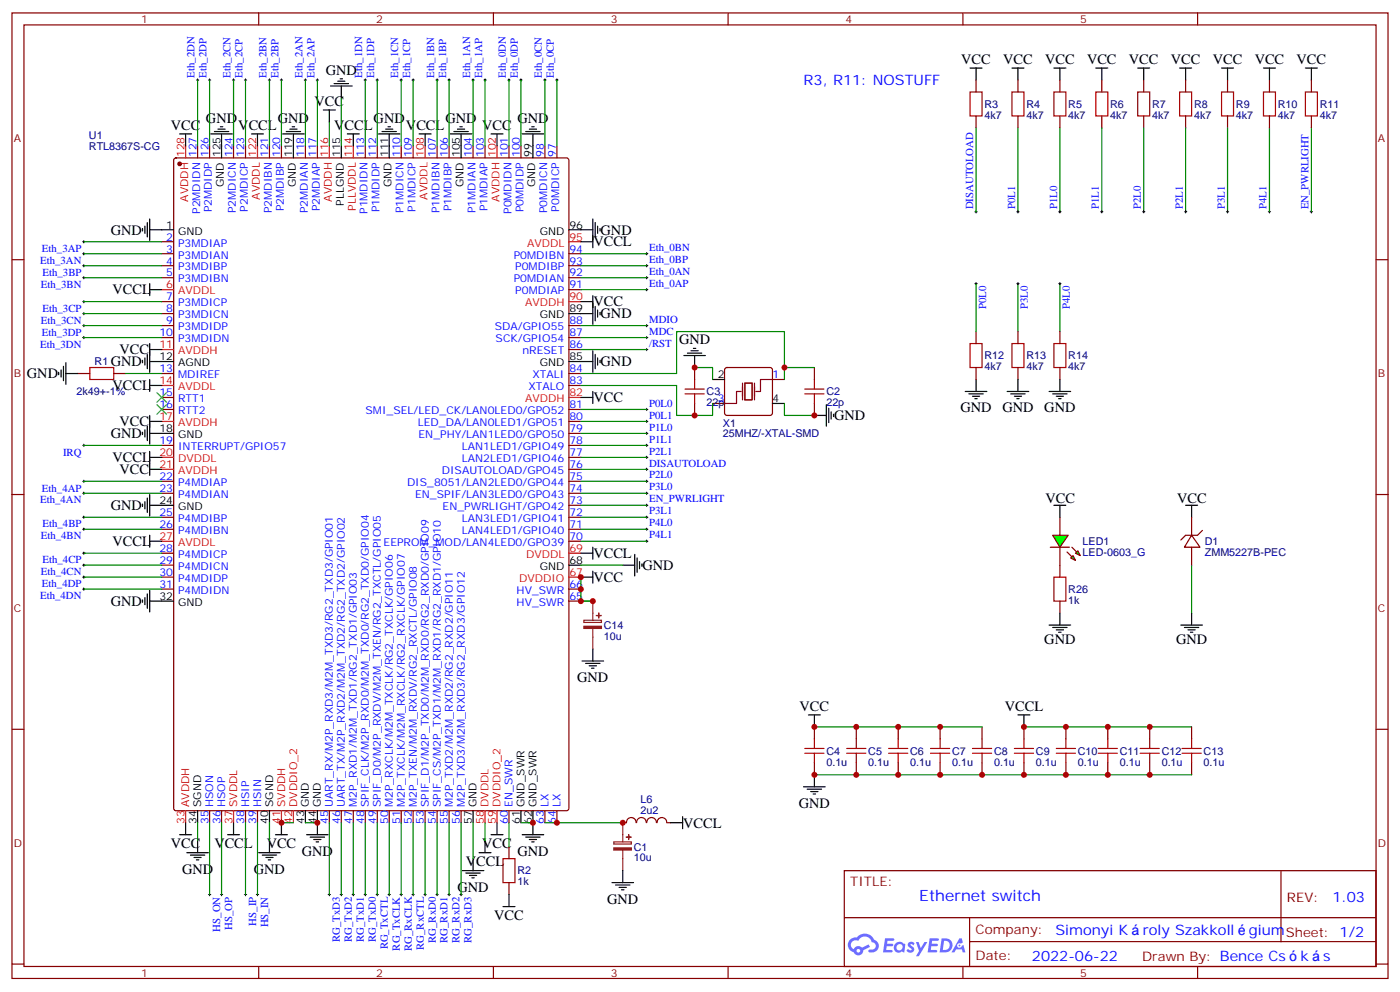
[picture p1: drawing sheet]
<svg xmlns="http://www.w3.org/2000/svg" width="412mm" height="292mm" viewBox="0 0 412 292" stroke-linecap="round" stroke-linejoin="round" font-family="sans-serif">
<g fill="none" stroke="#870000" stroke-width=".35">
<path d="M3.5 3.8h405.4v284.3h-405.4zM7.1 7.3h398.2v277.3h-398.2zM76.2 3.8v3.5M145.3 3.8v3.5M214.5 3.8v3.5M283.6 3.8v3.5M352.8 3.8v3.5M3.5 76.5h3.6M405.3 76.5h3.6M3.5 145.6h3.6M405.3 145.6h3.6M3.5 214.8h3.6"/>
<path d="M405.3 214.8h3.6M248.7 256.4h156.6v28.2h-156.6zM377.3 256.4v20.9M248.7 270.2h156.5M285.6 277.3h119.6M285.6 270.2v14.2M3.5 283.9h3.6M76.2 284.6v3.5M145.3 284.6v3.5M214.5 284.6v3.5M283.6 284.6v3.5M352.8 284.6v3.5"/>
<path d="M405.3 283.9h3.6"/>
</g>
<g fill="#5487ff">
<path d="M267.7 277.6a1.22 1.22 0 0 1 1.7 .2l-.4 .6a.47 .47 0 0 0-.3-.4 .47 .47 0 0 0-.5 .2l.1 .2a1.14 1.14 0 0 1 .8 1.8 1.14 1.14 0 0 1-1.9 0l-.2-.2 .5-.6 .7 .5a.29 .29 0 0 0 .3-.3 .29 .29 0 0 0-.2-.3 1.04 1.04 0 0 1-.6-1.7z"/>
<path d="M260.7 276.3h2.4l.3 .2-.2 .5-1.8 .1-.1 .8h1.5l.3 .4-.3 .4h-1.6l-.2 1.1h1.7l.2 .3-.2 .3-2.6 .1z"/>
<path d="M273.8 276.3h2.4l.3 .2-.1 .5-1.8 .1-.2 .8h1.6l.3 .4-.4 .4h-1.6l-.1 1.1h1.7l.2 .3-.2 .3-2.6 .1z"/>
<path d="M282.6 276.3h.7l.3 1.3-.6 .3a.69 .69 0 0 0-1 .3 .69 .69 0 0 0 .4 .9 .69 .69 0 0 0 .9-.6l.5-.2 .6 2.2h-.8l-.2-.9h-1.8l-.5 .9h-.8z"/>
<path d="M269.8 277.4h.8l.6 1.8 1.1-1.8h.9l-2.6 4.2h-.8l.9-1.5z"/>
<path d="M277.4 276.3l-.6 4.2h1.3a2.11 2.11 0 0 0 2.5-2.1 2.11 2.11 0 0 0-2.5-2.1zM278.1 277.1a1.39 1.39 0 0 1 1.7 1.4 1.39 1.39 0 0 1-1.8 1.3h-.3z"/>
<path d="M263.7 277.9a1.54 1.54 0 0 0-.1 2.2 1.54 1.54 0 0 0 2.2 .1l.6 .3 .3-2.3-.2-.3h-.4a1.49 1.49 0 0 0-2.4 0zM264 278.9a.94 .94 0 0 1 1.8 0 .94 .94 0 0 1-1.8 0z"/>
<path d="M250.4 276.7a2.18 2.18 0 0 0 1.1 3.7 1.44 1.44 0 0 0 1.6 .9 1.44 1.44 0 0 0 1.2-1.4l2-1.1-.5-.7-1.9 1a1.47 1.47 0 0 0-2.4 .4 1.39 1.39 0 0 1-.7-1.9 1.39 1.39 0 0 1 2-.5 2.12 2.12 0 0 1 2.2-1.3 2.12 2.12 0 0 1 1.9 1.7 1.14 1.14 0 0 1 1.1 1.4 1.14 1.14 0 0 1-1.7 .7 .43 .43 0 0 0-.5 .4 .43 .43 0 0 0 .4 .5 1.98 1.98 0 0 0 2.5-1.2 1.98 1.98 0 0 0-1.2-2.6 3.1 3.1 0 0 0-5.3-.6l-.9 .1zM252.3 280a.55 .55 0 0 1 1.1 0 .55 .55 0 0 1-1.1 0z"/>
<circle cx="282.6" cy="278.4" r=".26"/>
</g>
<g fill="none" stroke="#870000" stroke-width=".35">
<path d="M287.5 23.6v3.5M287.5 34.1v3.6M299.9 23.6v3.5M299.9 34.1v3.6M312.2 23.6v3.5M312.2 34.1v3.6M324.6 23.6v3.5M324.6 34.1v3.6M336.9 23.6v3.5M336.9 34.1v3.6M349.2 23.6v3.5M349.2 34.1v3.6"/>
<path d="M361.6 23.6v3.5M361.6 34.1v3.6M373.9 23.6v3.5M373.9 34.1v3.6M386.3 23.6v3.5M386.3 34.1v3.6M51.4 46.7l.5-.2h115l.6 .4 .1 191.2-.5 .6-115.2 .1-.7-.5v-191.1zM58.2 43v3.5M61.7 43v3.5M68.8 43v3.5M72.3 43v3.5M79.4 43v3.5"/>
<path d="M82.9 43v3.5M90 43v3.5M93.5 43v3.5M107.6 43v3.5M111.1 43v3.5M118.2 43v3.5M121.7 43v3.5M128.8 43v3.5M132.3 43v3.5M139.3 43v3.5M142.9 43v3.5M149.9 43v3.5"/>
<path d="M153.5 43v3.5M160.5 43v3.5M164 43v3.5M47.6 71.2h3.6M47.6 74.7h3.6M47.6 78.2h3.6M167.6 74.7h3.5M167.6 78.2h3.5M47.6 81.8h3.6M47.6 88.8h3.6M47.6 92.4h3.6M47.6 95.9h3.6"/>
<path d="M47.6 99.4h3.6M167.6 81.8h3.5M167.6 95.9h3.5M167.6 99.4h3.5M167.6 85.3h3.5M287.5 97.6v3.6M299.9 97.6v3.6M312.2 97.6v3.6M22.9 110h3.6M33.5 110h3.5M47.6 110h3.6M47.6 117.1h3.6"/>
<path d="M167.6 110h3.5M167.6 113.5h3.5M167.6 102.9h3.5M204.6 108.2v3.6M204.6 118.8v3.5M209.9 118.8h3.5M213.7 108.4l.4-.2h12.7l.5 .2 .2 .5v12.7l-.2 .5-.5 .2h-12.7l-.5-.2-.2-.5v-12.7zM227.5 111.8h3.6M239.9 108.2v3.6M239.9 118.8v3.5M287.5 108.2v3.6M299.9 108.2v3.6"/>
<path d="M312.2 108.2v3.6M47.6 120.6h3.6M47.6 131.2h3.6M167.6 120.6h3.5M167.6 131.2h3.5M167.6 138.2h3.5M167.6 134.7h3.5M167.6 127.6h3.5M167.6 124.1h3.5M47.6 141.7h3.6M47.6 145.3h3.6M47.6 152.3h3.6"/>
<path d="M47.6 155.9h3.6M167.6 141.7h3.5M167.6 145.3h3.5M167.6 152.3h3.5M167.6 155.9h3.5M167.6 159.4h3.5M167.6 148.8h3.5M312.2 152.3v5.3M47.6 162.9h3.6M47.6 166.4h3.6M47.6 170h3.6M47.6 173.5h3.6"/>
<path d="M167.6 173.5h3.5M167.6 177h3.5M312.2 161.1v5.3M239.9 214.1v3.5M252.2 214.1v3.5M264.6 214.1v3.5M276.9 214.1v3.5M289.3 214.1v3.5M301.6 214.1v3.5M314 214.1v3.5M326.3 214.1v3.5M338.7 214.1v3.5"/>
<path d="M351 214.1v3.5M61.7 238.8v3.5M65.3 238.8v3.5M72.3 238.8v3.5M75.8 238.8v3.5M97 238.8v3.5M100.5 238.8v3.5M104.1 238.8v3.5M107.6 238.8v3.5M111.1 238.8v3.5M114.7 238.8v3.5M118.2 238.8v3.5"/>
<path d="M121.7 238.8v3.5M125.2 238.8v3.5M128.8 238.8v3.5M132.3 238.8v3.5M135.8 238.8v3.5M149.9 238.8v3.5M160.5 238.8v3.5M164 238.8v3.5M239.9 224.6v3.6M252.2 224.6v3.6M264.6 224.6v3.6M276.9 224.6v3.6"/>
<path d="M289.3 224.6v3.6M301.6 224.6v3.6M314 224.6v3.6M326.3 224.6v3.6M338.7 224.6v3.6M351 224.6v3.6M149.9 249.3v3.6M149.9 259.9v3.6M183.4 242.3h1.1M184.5 242.3a1.41 1.41 0 0 1 1.5-1.5 1.41 1.41 0 0 1 1.4 1.5M187.5 242.3a1.41 1.41 0 0 1 1.4-1.5 1.41 1.41 0 0 1 1.4 1.5M190.5 242.3a1.41 1.41 0 0 1 1.4-1.5 1.41 1.41 0 0 1 1.4 1.5"/>
<path d="M193.6 242.3a1.41 1.41 0 0 1 1.4-1.5 1.41 1.41 0 0 1 1.4 1.5M196.5 242.3h1.1"/>
</g>
<circle cx="52.9" cy="48.3" r=".53" fill="#870000" stroke="#870000" stroke-width=".35"/>
<g fill="none" stroke="#000" stroke-width=".35">
<path d="M52.9 39.4h3.5M54.7 39.4v3.6M62.1 39.4h6.3M63.1 38.7h4.3M64.2 38h2.1M64.9 37.3h.7M65.3 39.4v7.1M74.1 39.4h3.5M75.8 39.4v3.6M83.3 39.4h6.3M84.3 38.7h4.2M85.4 38h2.1"/>
<path d="M86.1 37.3h.7M86.4 39.4v7.1M95.2 32.4h3.6M97 32.4v3.5M97.4 25.3h6.3M98.4 24.6h4.3M99.5 23.9h2.1M100.2 23.2h.7M100.5 25.3v3.6M102.3 39.4h3.5M104.1 39.4v3.6M111.5 39.4h6.3"/>
<path d="M112.5 38.7h4.3M113.6 38h2.1M114.3 37.3h.7M114.7 39.4v7.1M123.5 39.4h3.5M125.2 39.4v3.6M132.6 39.4h6.4M133.7 38.7h4.2M134.8 38h2.1M135.5 37.3h.7M135.8 39.4v7.1M144.6 39.4h3.6"/>
<path d="M146.4 39.4v3.6M153.8 39.4h6.4M154.9 38.7h4.2M155.9 38h2.1M156.6 37.3h.7M157 39.4v7.1M285.8 20h3.5M287.5 20v3.6M298.1 20h3.5M299.9 20v3.6M310.4 20h3.6M312.2 20v3.6"/>
<path d="M322.8 20h3.5M324.6 20v3.6M335.1 20h3.6M336.9 20v3.6M347.5 20h3.5M349.2 20v3.6M359.8 20h3.6M361.6 20v3.6M372.2 20h3.5M373.9 20v3.6M384.5 20h3.6M386.3 20v3.6"/>
<path d="M100.5 43v3.5M42 67.3v.7M42.7 66.6v2.1M43.4 65.5v4.3M44.1 67.7h7.1M44.1 64.5v6.3M167.6 67.7h7M171.1 71.2h3.5M174.6 64.5v8.5M175.3 65.5v4.3M176 66.6v2.1M176.7 67.3v.7"/>
<path d="M44.1 85.3h3.5M44.1 83.5v3.6M167.6 92.4h7M171.1 88.8h3.5M174.6 87.1v8.4M175.3 90.2v4.3M176 91.3v2.1M176.7 92v.7M17.3 109.6v.7M18 108.9v2.2M18.7 107.9v4.2M19.4 110h3.5"/>
<path d="M19.4 106.8v6.4M42 106.1v.7M42.7 105.4v2.1M43.4 104.4v4.2M44.1 106.5h7.1M44.1 101.2v8.4M44.1 111.8v3.5M44.1 102.9h3.5M44.1 113.5h3.5M167.6 106.5h7M171.1 117.1h3.5M174.6 103.3v6.3"/>
<path d="M174.6 115.3v3.5M175.3 104.4v4.2M176 105.4v2.1M176.7 106.1v.7M201.4 104.7h6.4M202.5 104h4.2M203.6 103.3h2.1M204.3 102.6h.7M204.6 104.7v3.5M209.9 111.8h3.5M227.5 118.8h3.6M243.4 119.2v6.3"/>
<path d="M284.3 115.3h6.4M285.4 116h4.2M286.5 116.7h2.1M287.2 117.4h.7M287.5 111.8v3.5M296.7 115.3h6.3M297.7 116h4.3M298.8 116.7h2.1M299.5 117.4h.7M299.9 111.8v3.5M309 115.3h6.4M310.1 116h4.2"/>
<path d="M311.1 116.7h2.2M311.9 117.4h.7M312.2 111.8v3.5M42 127.3v.7M42.7 126.6v2.1M43.4 125.5v4.3M44.1 127.6h7.1M44.1 122.3v8.5M44.1 132.9v7.1M44.1 138.2h3.5M44.1 124.1h3.5M44.1 134.7h3.5"/>
<path d="M239.9 122.3h3.5M244.1 120.2v4.3M244.8 121.3v2.1M245.5 122v.7M42 148.4v.8M42.7 147.7v2.2M43.4 146.7v4.2M44.1 148.8h7.1M44.1 145.6v6.4M44.1 157.6v3.5M44.1 159.4h3.5M349.2 148.8h3.6"/>
<path d="M351 148.8v3.5M42 176.7v.7M42.7 176v2.1M43.4 174.9v4.2M44.1 177h7.1M44.1 173.8v6.4M167.6 166.4h3.5M171.1 170h3.5M171.1 162.9h3.5M174.6 161.1v3.6M174.6 168.2v3.5M183.4 166.4h3.6"/>
<path d="M187 163.3v6.3M187.7 164.3v4.3M188.4 165.4v2.1M189.1 166.1v.7M171.4 194.7h6.4M172.5 195.4h4.2M173.6 196.1h2.1M174.3 196.8h.7M174.6 191.1v3.6M347.8 184.1h6.4M348.9 184.8h4.2M350 185.5h2.1"/>
<path d="M350.7 186.2h.7M351 180.6v3.5M238.1 210.5h3.6M239.9 210.5v3.6M299.9 210.5h3.5M301.6 210.5v3.6M58.2 238.8v3.5M79.4 238.8v3.5M90 238.8v3.5M93.5 238.8v7M139.3 238.8v3.5M153.5 238.8v3.5"/>
<path d="M157 238.8v7M236.7 231.7h6.4M237.8 232.4h4.2M238.8 233.1h2.1M239.5 233.8h.7M239.9 228.2v3.5M52.9 245.8h3.5M54.7 242.3v3.5M55 251.1h6.4M56.1 251.8h4.2M57.1 252.5h2.2M57.9 253.2h.7"/>
<path d="M58.2 247.6v3.5M67 245.8h3.6M68.8 242.3v3.5M76.2 251.1h6.3M77.3 251.8h4.2M78.3 252.5h2.1M79 253.2h.7M79.4 247.6v3.5M81.1 245.8h3.6M82.9 242.3v3.5M90.3 245.8h6.4M91.4 246.5h4.2"/>
<path d="M92.4 247.2h2.1M93.1 247.9h.7M136.2 256.4h6.3M137.2 257.1h4.3M138.3 257.8h2.1M139 258.5h.7M139.3 252.9v3.5M141.1 251.1h3.5M142.9 247.6v3.5M144.6 245.8h3.6M146.4 242.3v3.5M153.8 245.8h6.4"/>
<path d="M154.9 246.5h4.2M155.9 247.2h2.1M156.6 247.9h.7M180.3 259.9h6.3M183.4 256.4v3.5M197.6 242.3h3.5M201.1 240.5v3.6M148.2 267h3.5M149.9 263.5v3.5M181.3 260.6h4.3M182.4 261.3h2.1M183.1 262h.7"/>
</g>
<g fill="none" stroke="#f00" stroke-width=".35">
<path d="M54.7 43v3.5M75.8 43v3.5M97 43v3.5M104.1 43v3.5M125.2 43v3.5M146.4 43v3.5M167.6 71.2h3.5M47.6 85.3h3.6M167.6 88.8h3.5M47.6 102.9h3.6M47.6 113.5h3.6M167.6 117.1h3.5"/>
<path d="M47.6 124.1h3.6M47.6 134.7h3.6M47.6 138.2h3.6M47.6 159.4h3.6M167.6 170h3.5M167.6 162.9h3.5M54.7 238.8v3.5M68.8 238.8v3.5M82.9 238.8v3.5M86.4 238.8v3.5M142.9 238.8v3.5M146.4 238.8v3.5"/>
</g>
<g fill="none" stroke="#008700" stroke-width=".35">
<path d="M58.2 23.6v19.4M61.7 23.6v19.4M68.8 23.6v19.4M72.3 23.6v19.4M79.4 23.6v19.4M82.9 23.6v19.4M90 23.6v19.4M93.5 23.6v19.4M97 35.9v7.1M100.5 28.9v14.1M107.6 23.6v19.4M111.1 23.6v19.4"/>
<path d="M118.2 23.6v19.4M121.7 23.6v19.4M128.8 23.6v19.4M132.3 23.6v19.4M139.3 23.6v19.4M142.9 23.6v19.4M149.9 23.6v19.4M153.5 23.6v19.4M160.5 23.6v19.4M164 23.6v19.4M287.5 37.7v24.7M299.9 37.7v24.7"/>
<path d="M312.2 37.7v24.7M324.6 37.7v24.7M336.9 37.7v24.7M349.2 37.7v24.7M361.6 37.7v24.7M373.9 37.7v24.7M386.3 37.7v24.7M24.7 74.7h22.9M24.7 78.2h22.9M24.7 71.2h22.9M171.1 74.7h19.4M171.1 78.2h19.4"/>
<path d="M24.7 81.8h22.9M24.7 88.8h22.9M24.7 92.4h22.9M24.7 95.9h22.9M24.7 99.4h22.9M171.1 81.8h19.4M171.1 85.3h19.4M171.1 95.9h19.4M171.1 99.4h19.4M287.5 83.5v14.1M299.9 83.5v14.1M312.2 83.5v14.1"/>
<path d="M37 110h10.6M171.1 113.5h28.2v8.8h10.6v-3.5M171.1 102.9h19.4M204.6 108.2h5.3v3.6M231.1 118.8v3.5h8.8M231.1 108.2v-10.6h-31.8v12.4h-28.2M239.9 108.2h-8.8v3.6M24.7 131.2h22.9M171.1 131.2h19.4M171.1 120.6h19.4M171.1 124.1h19.4M171.1 127.6h19.4"/>
<path d="M171.1 134.7h19.4M171.1 138.2h19.4M24.7 155.9h22.9M24.7 152.3h22.9M24.7 145.3h22.9M24.7 141.7h22.9M171.1 155.9h19.4M171.1 152.3h19.4M171.1 145.3h19.4M171.1 141.7h19.4M171.1 159.4h19.4M171.1 148.8h19.4"/>
<path d="M24.7 166.4h22.9M24.7 173.5h22.9M24.7 170h22.9M24.7 162.9h22.9M171.1 170v7h3.5h-3.5M171.1 166.4h12.3M239.9 214.1h49.4M301.6 214.1h49.4M239.9 228.2h111.1M58.2 242.3v5.3M61.7 242.3v21.2M65.3 242.3v21.2"/>
<path d="M72.3 242.3v21.2M75.8 242.3v21.2M79.4 242.3v5.3M82.9 242.3h3.5M90 242.3h3.5M97 242.3v21.2M100.5 242.3v21.2M104.1 242.3v21.2M107.6 242.3v21.2M111.1 242.3v21.2M114.7 242.3v21.2M118.2 242.3v21.2"/>
<path d="M121.7 242.3v21.2M125.2 242.3v21.2M128.8 242.3v21.2M132.3 242.3v21.2M135.8 242.3v21.2M139.3 242.3v10.6M142.9 242.3v5.3M149.9 242.3v7M153.5 242.3h3.5M160.5 242.3h22.9"/>
</g>
<g fill="none" stroke="#000" stroke-width=".29">
<path d="M57.9 23.6h.7M58.2 23.2v.7M61.4 23.6h.7M61.7 23.2v.7M68.4 23.6h.7M68.8 23.2v.7M72 23.6h.7M72.3 23.2v.7M79 23.6h.7M79.4 23.2v.7M82.5 23.6h.8M82.9 23.2v.7"/>
<path d="M89.6 23.6h.7M90 23.2v.7M93.1 23.6h.7M93.5 23.2v.7M107.2 23.6h.7M107.6 23.2v.7M110.8 23.6h.7M111.1 23.2v.7M117.8 23.6h.7M118.2 23.2v.7M121.4 23.6h.7M121.7 23.2v.7"/>
<path d="M128.4 23.6h.7M128.8 23.2v.7M131.9 23.6h.7M132.3 23.2v.7M139 23.6h.7M139.3 23.2v.7M142.5 23.6h.7M142.9 23.2v.7M149.6 23.6h.7M149.9 23.2v.7M153.1 23.6h.7M153.5 23.2v.7"/>
<path d="M160.2 23.6h.7M160.5 23.2v.7M163.7 23.6h.7M164 23.2v.7M24.3 74.7h.7M24.3 78.2h.7M24.3 71.2h.7M24.7 70.8v.7M24.7 74.4v.7M24.7 77.9v.7M190.1 74.7h.8M190.1 78.2h.8"/>
<path d="M190.5 74.4v.7M190.5 77.9v.7M287.2 62.4h.7M287.5 62v.7M299.5 62.4h.7M299.9 62v.7M311.9 62.4h.7M312.2 62v.7M324.2 62.4h.7M324.6 62v.7M336.5 62.4h.8M336.9 62v.7"/>
<path d="M348.9 62.4h.7M349.2 62v.7M361.2 62.4h.7M361.6 62v.7M373.6 62.4h.7M373.9 62v.7M385.9 62.4h.7M386.3 62v.7M24.3 81.8h.7M24.3 99.4h.7M24.3 95.9h.7M24.3 88.8h.7"/>
<path d="M24.3 92.4h.7M24.7 81.4v.7M24.7 88.5v.7M24.7 92v.7M24.7 95.5v.7M24.7 99.1v.7M190.1 85.3h.8M190.1 81.8h.8M190.1 99.4h.8M190.1 95.9h.8M190.5 81.4v.7M190.5 84.9v.8"/>
<path d="M190.5 95.5v.7M190.5 99.1v.7M287.2 83.5h.7M287.5 83.2v.7M299.5 83.5h.7M299.9 83.2v.7M311.9 83.5h.7M312.2 83.2v.7M190.1 102.9h.8M190.5 102.6v.7M24.3 131.2h.7M24.7 130.8v.7"/>
<path d="M190.1 131.2h.8M190.1 120.6h.8M190.1 124.1h.8M190.1 127.6h.8M190.1 134.7h.8M190.1 138.2h.8M190.5 120.2v.7M190.5 123.8v.7M190.5 127.3v.7M190.5 130.8v.7M190.5 134.3v.7M190.5 137.9v.7"/>
<path d="M24.3 141.7h.7M24.3 145.3h.7M24.3 152.3h.7M24.3 155.9h.7M24.7 141.4v.7M24.7 144.9v.7M24.7 152v.7M24.7 155.5v.7M190.1 141.7h.8M190.1 145.3h.8M190.1 152.3h.8M190.1 155.9h.8"/>
<path d="M190.1 159.4h.8M190.1 148.8h.8M190.5 141.4v.7M190.5 144.9v.7M190.5 148.4v.8M190.5 152v.7M190.5 155.5v.7M190.5 159v.7M24.3 162.9h.7M24.3 166.4h.7M24.3 170h.7M24.3 173.5h.7"/>
<path d="M24.7 162.6v.7M24.7 166.1v.7M24.7 169.6v.7M24.7 173.1v.7M61.4 263.5h.7M61.7 263.1v.7M64.9 263.5h.7M65.3 263.1v.7M72 263.5h.7M72.3 263.1v.7M75.5 263.5h.7M75.8 263.1v.7"/>
<path d="M96.7 263.5h.7M97 263.1v.7M100.2 263.5h.7M100.5 263.1v.7M103.7 263.5h.7M104.1 263.1v.7M107.2 263.5h.7M107.6 263.1v.7M110.8 263.5h.7M111.1 263.1v.7M114.3 263.5h.7M114.7 263.1v.7"/>
<path d="M117.8 263.5h.7M118.2 263.1v.7M121.4 263.5h.7M121.7 263.1v.7M124.9 263.5h.7M125.2 263.1v.7M128.4 263.5h.7M128.8 263.1v.7M131.9 263.5h.7M132.3 263.1v.7M135.5 263.5h.7M135.8 263.1v.7"/>
</g>
<g fill="none" stroke="#a10000" stroke-width=".35">
<path d="M285.8 27.1h3.5v7h-3.5zM298.1 27.1h3.5v7h-3.5zM310.4 27.1h3.6v7h-3.6zM322.8 27.1h3.5v7h-3.5zM335.1 27.1h3.6v7h-3.6zM347.5 27.1h3.5v7h-3.5zM359.8 27.1h3.6v7h-3.6zM372.2 27.1h3.5v7h-3.5zM384.5 27.1h3.6v7h-3.6zM26.5 108.2h7v3.6h-7zM201.8 116h5.6M201.8 114.6h5.6"/>
<path d="M204.6 111.8v2.8M204.6 116v2.8M237.1 116h5.6M237.1 114.6h5.6M239.9 111.8v2.8M239.9 116v2.8M285.8 101.2h3.5v7h-3.5zM298.1 101.2h3.5v7h-3.5zM310.4 101.2h3.6v7h-3.6zM239.9 217.6v2.8M252.2 217.6v2.8M264.6 217.6v2.8"/>
<path d="M276.9 217.6v2.8M289.3 217.6v2.8M301.6 217.6v2.8M314 217.6v2.8M326.3 217.6v2.8M338.7 217.6v2.8M351 217.6v2.8M237.1 221.8h5.6M237.1 220.4h5.6M239.9 221.8v2.8M249.4 221.8h5.7M249.4 220.4h5.7"/>
<path d="M252.2 221.8v2.8M261.8 221.8h5.6M261.8 220.4h5.6M264.6 221.8v2.8M274.1 221.8h5.7M274.1 220.4h5.7M276.9 221.8v2.8M286.5 221.8h5.6M286.5 220.4h5.6M289.3 221.8v2.8M298.8 221.8h5.6M298.8 220.4h5.6"/>
<path d="M301.6 221.8v2.8M311.1 221.8h5.7M311.1 220.4h5.7M314 221.8v2.8M323.5 221.8h5.6M323.5 220.4h5.6M326.3 221.8v2.8M335.8 221.8h5.7M335.8 220.4h5.7M338.7 221.8v2.8M348.2 221.8h5.6M348.2 220.4h5.6"/>
<path d="M351 221.8v2.8M148.2 252.9h3.5v7h-3.5z"/>
</g>
<path d="M174.6 177v5.7M172 182.7h5.2v.6h-5.2zM174.6 185.1v6M180.8 247.9h5.2v.7h-5.2zM183.4 242.3v5.6M183.4 250.4v6" fill="none" stroke="#8c2424" stroke-width=".35"/>
<g fill="#8c2424" stroke="#8c2424" stroke-width=".35">
<path d="M180.8 249.7h5.2v.6h-5.2z"/>
<path d="M184.5 246.5l1.4 .1z"/>
<path d="M185.2 245.8v1.4z"/>
<path d="M172 184.4h5.2v.7h-5.2z"/>
<path d="M175.7 181.3h1.4z"/>
<path d="M176.4 180.6v1.4z"/>
</g>
<path d="M218.4 115.3h-1.4v3.5h-3.6M218.7 112.8v5M219.4 112.8h2.1v5h-2.1zM222.2 112.8v5M227.5 111.8h-3.5v3.5h-1.4" fill="none" stroke="#870012" stroke-width=".35"/>
<path d="M46.2 115.6l2.8 2.9M46.2 119.2l2.8 2.8M49 115.6l-2.8 2.9M49 119.2l-2.8 2.8" fill="none" stroke="#3c3" stroke-width=".35"/>
<g fill="#0f0" stroke="#870000" stroke-width=".35">
<path d="M316.1 163.6l.7 1.4-1.4-.7z"/>
<path d="M317.5 162.2l.7 1.4-1.4-.7z"/>
</g>
<g fill="#870000" stroke="#870000" stroke-width=".35">
<path d="M314.3 162.6l1.4 1.4z"/>
<path d="M315.7 161.1l1.4 1.5z"/>
</g>
<path d="M309.4 161.1h5.6z" fill="#f00" stroke="#870000" stroke-width=".35"/>
<path d="M310.1 157.6h4.6l-2.5 3.5z" fill="#0f0" stroke="#870000" stroke-width=".35"/>
<path d="M310.4 170h3.6v7h-3.6z" fill="none" stroke="#a10000" stroke-width=".35"/>
<path d="M351 157.6l2.5 3.5h-4.6zM351 152.3v5.3M354.2 156.2l-1.4 1.4h-3.6l-1.4 1.4M312.2 166.4v3.6M312.2 177v3.6M351 161.1v5.3" fill="none" stroke="#870000" stroke-width=".35"/>
<path d="M310.4 148.8h3.6M312.2 148.8v3.5M309 184.1h6.4M310.1 184.8h4.2M311.1 185.5h2.2M311.9 186.2h.7M312.2 180.6v3.5" fill="none" stroke="#000" stroke-width=".35"/>
<path d="M351 166.4v14.2" fill="none" stroke="#008700" stroke-width=".35"/>
<g fill="#c00">
<circle cx="82.9" cy="242.3" r=".88"/>
<circle cx="157" cy="242.3" r=".88"/>
<circle cx="171.1" cy="170" r=".88"/>
<circle cx="171.1" cy="173.5" r=".88"/>
<circle cx="183.4" cy="242.3" r=".88"/>
<circle cx="164" cy="242.3" r=".88"/>
<circle cx="239.9" cy="122.3" r=".88"/>
<circle cx="204.6" cy="108.2" r=".88"/>
<circle cx="231.1" cy="108.2" r=".88"/>
<circle cx="204.6" cy="122.3" r=".88"/>
<circle cx="93.5" cy="242.3" r=".88"/>
<circle cx="239.9" cy="214.1" r=".88"/>
<circle cx="252.2" cy="214.1" r=".88"/>
<circle cx="264.6" cy="214.1" r=".88"/>
<circle cx="276.9" cy="214.1" r=".88"/>
<circle cx="314" cy="214.1" r=".88"/>
<circle cx="326.3" cy="214.1" r=".88"/>
<circle cx="338.7" cy="214.1" r=".88"/>
<circle cx="239.9" cy="228.2" r=".88"/>
<circle cx="252.2" cy="228.2" r=".88"/>
<circle cx="264.6" cy="228.2" r=".88"/>
<circle cx="276.9" cy="228.2" r=".88"/>
<circle cx="289.3" cy="228.2" r=".88"/>
<circle cx="301.6" cy="228.2" r=".88"/>
<circle cx="314" cy="228.2" r=".88"/>
<circle cx="326.3" cy="228.2" r=".88"/>
<circle cx="338.7" cy="228.2" r=".88"/>
<circle cx="301.6" cy="214.1" r=".88"/>
<circle cx="171.1" cy="177" r=".88"/>
<circle cx="174.6" cy="177" r=".88"/>
</g>
<text font-size="4.6" fill="#00f" x="270.8" y="265.4">Ethernet switch</text>
<g font-size="4.2">
<text x="96" y="22">GND</text>
<text x="283.2" y="18.9">VCC</text>
<text x="295.5" y="18.9">VCC</text>
<text x="307.9" y="18.9">VCC</text>
<text x="320.2" y="18.9">VCC</text>
<text x="332.6" y="18.9">VCC</text>
<text x="344.9" y="18.9">VCC</text>
<text x="357.2" y="18.9">VCC</text>
<text x="369.6" y="18.9">VCC</text>
<text x="381.9" y="18.9">VCC</text>
<text x="92.7" y="31.2">VCC</text>
<text x="50.3" y="38.2">VCC</text>
<text x="60.7" y="36.1">GND</text>
<text x="70.2" y="38.2">VCCL</text>
<text x="81.8" y="36.1">GND</text>
<text x="98.4" y="38.2">VCCL</text>
<text x="110.1" y="36.1">GND</text>
<text x="119.6" y="38.2">VCCL</text>
<text x="131.2" y="36.1">GND</text>
<text x="142.1" y="38.2">VCC</text>
<text x="152.4" y="36.1">GND</text>
<text x="32.6" y="69.1">GND</text>
<text x="176.9" y="69.1">GND</text>
<text x="174.8" y="72.6">VCCL</text>
<text x="33.2" y="86.7">VCCL</text>
<text x="174.8" y="90.2">VCC</text>
<text x="176.9" y="93.8">GND</text>
<text x="200" y="101.4">GND</text>
<text x="32.6" y="107.9">GND</text>
<text x="35.2" y="104.4">VCC</text>
<text x="176.9" y="107.9">GND</text>
<text x="7.9" y="111.4">GND</text>
<text x="33.2" y="114.9">VCCL</text>
<text x="174.8" y="118.5">VCC</text>
<text x="35.2" y="125.5">VCC</text>
<text x="245.7" y="123.8">GND</text>
<text x="282.9" y="121.5">GND</text>
<text x="295.3" y="121.5">GND</text>
<text x="307.6" y="121.5">GND</text>
<text x="32.6" y="129">GND</text>
<text x="33.2" y="136.1">VCCL</text>
<text x="35.2" y="139.6">VCC</text>
<text x="308" y="148.1">VCC</text>
<text x="346.8" y="148.1">VCC</text>
<text x="32.6" y="150.2">GND</text>
<text x="33.2" y="160.8">VCCL</text>
<text x="174.8" y="164.3">VCCL</text>
<text x="189.3" y="167.8">GND</text>
<text x="174.8" y="171.3">VCC</text>
<text x="32.6" y="178.4">GND</text>
<text x="307.6" y="189.7">GND</text>
<text x="346.4" y="189.7">GND</text>
<text x="170" y="200.8">GND</text>
<text x="235.5" y="209.3">VCC</text>
<text x="296" y="209.3">VCCL</text>
<text x="235.3" y="237.9">GND</text>
<text x="201.3" y="243.7">VCCL</text>
<text x="50.3" y="249.9">VCC</text>
<text x="63.1" y="249.9">VCCL</text>
<text x="78.6" y="249.9">VCC</text>
<text x="88.9" y="252">GND</text>
<text x="142.1" y="249.9">VCC</text>
<text x="152.4" y="252">GND</text>
<text x="53.6" y="257.3">GND</text>
<text x="74.8" y="257.3">GND</text>
<text x="137.2" y="255.1">VCCL</text>
<text x="134.8" y="262.6">GND</text>
<text x="178.9" y="266.1">GND</text>
<text x="145.6" y="270.9">VCC</text>
</g>
<g font-size="4.2" fill="#00f">
<text x="236.7" y="25">R3, R11: NOSTUFF</text>
<text x="392.5" y="265.7">1.03</text>
<text x="310.9" y="275.2">Simonyi K</text>
<text x="336.6" y="275.2">roly Szakkoll</text>
<text x="367.9" y="275.2">gium</text>
<text x="304" y="283">2022-06-22</text>
<text x="383" y="282.9">k</text>
<text x="389.8" y="282.9">s</text>
</g>
<g font-size="3.9" fill="#800">
<text x="250.5" y="261">TITLE:</text>
<text x="379.1" y="265.7">REV:</text>
<text x="287.4" y="275.2">Company:</text>
<text x="378.7" y="275.8">Sheet: 1/2</text>
<text x="287.4" y="282.9">Date:</text>
<text x="336.4" y="282.9">Drawn By: Bence Cs</text>
</g>
<g font-size="3.2" fill="#800">
<text x="41.6" y="6.8">1</text>
<text x="110.8" y="6.8">2</text>
<text x="179.9" y="6.8">3</text>
<text x="249.1" y="6.8">4</text>
<text x="318.2" y="6.8">5</text>
<text x="4.1" y="41.9">A</text>
<text x="405.9" y="41.9">A</text>
<text x="4.1" y="111.1">B</text>
<text x="405.9" y="111.1">B</text>
<text x="4.1" y="180.2">C</text>
<text x="405.9" y="180.2">C</text>
<text x="4.1" y="249.3">D</text>
<text x="405.9" y="249.3">D</text>
<text x="41.6" y="287.6">1</text>
<text x="110.8" y="287.6">2</text>
<text x="179.9" y="287.6">3</text>
<text x="249.1" y="287.6">4</text>
<text x="318.2" y="287.6">5</text>
</g>
<g font-size="3.2" fill="#00f">
<text x="57.3" y="22.9" transform="rotate(-90 57.3 22.9)">Eth_2DN</text>
<text x="60.9" y="22.9" transform="rotate(-90 60.9 22.9)">Eth_2DP</text>
<text x="67.9" y="22.9" transform="rotate(-90 67.9 22.9)">Eth_2CN</text>
<text x="71.4" y="22.9" transform="rotate(-90 71.4 22.9)">Eth_2CP</text>
<text x="78.5" y="22.9" transform="rotate(-90 78.5 22.9)">Eth_2BN</text>
<text x="82" y="22.9" transform="rotate(-90 82 22.9)">Eth_2BP</text>
<text x="89.1" y="22.9" transform="rotate(-90 89.1 22.9)">Eth_2AN</text>
<text x="92.6" y="22.9" transform="rotate(-90 92.6 22.9)">Eth_2AP</text>
<text x="106.7" y="22.9" transform="rotate(-90 106.7 22.9)">Eth_1DN</text>
<text x="110.2" y="22.9" transform="rotate(-90 110.2 22.9)">Eth_1DP</text>
<text x="117.3" y="22.9" transform="rotate(-90 117.3 22.9)">Eth_1CN</text>
<text x="120.8" y="22.9" transform="rotate(-90 120.8 22.9)">Eth_1CP</text>
<text x="127.9" y="22.9" transform="rotate(-90 127.9 22.9)">Eth_1BN</text>
<text x="131.4" y="22.9" transform="rotate(-90 131.4 22.9)">Eth_1BP</text>
<text x="138.5" y="22.9" transform="rotate(-90 138.5 22.9)">Eth_1AN</text>
<text x="142" y="22.9" transform="rotate(-90 142 22.9)">Eth_1AP</text>
<text x="149" y="22.9" transform="rotate(-90 149 22.9)">Eth_0DN</text>
<text x="152.6" y="22.9" transform="rotate(-90 152.6 22.9)">Eth_0DP</text>
<text x="159.6" y="22.9" transform="rotate(-90 159.6 22.9)">Eth_0CN</text>
<text x="163.2" y="22.9" transform="rotate(-90 163.2 22.9)">Eth_0CP</text>
<text x="57.9" y="46.3" transform="rotate(-90 57.9 46.3)">127</text>
<text x="61.4" y="46.3" transform="rotate(-90 61.4 46.3)">126</text>
<text x="68.4" y="46.3" transform="rotate(-90 68.4 46.3)">124</text>
<text x="72" y="46.3" transform="rotate(-90 72 46.3)">123</text>
<text x="79" y="46.3" transform="rotate(-90 79 46.3)">121</text>
<text x="82.5" y="46.3" transform="rotate(-90 82.5 46.3)">120</text>
<text x="89.6" y="46.3" transform="rotate(-90 89.6 46.3)">118</text>
<text x="93.1" y="46.3" transform="rotate(-90 93.1 46.3)">117</text>
<text x="107.2" y="46.3" transform="rotate(-90 107.2 46.3)">113</text>
<text x="110.8" y="46.3" transform="rotate(-90 110.8 46.3)">112</text>
<text x="117.8" y="46.3" transform="rotate(-90 117.8 46.3)">110</text>
<text x="121.4" y="46.3" transform="rotate(-90 121.4 46.3)">109</text>
<text x="128.4" y="46.3" transform="rotate(-90 128.4 46.3)">107</text>
<text x="131.9" y="46.3" transform="rotate(-90 131.9 46.3)">106</text>
<text x="139" y="46.3" transform="rotate(-90 139 46.3)">104</text>
<text x="142.5" y="46.3" transform="rotate(-90 142.5 46.3)">103</text>
<text x="149.6" y="46.3" transform="rotate(-90 149.6 46.3)">101</text>
<text x="153.1" y="46.3" transform="rotate(-90 153.1 46.3)">100</text>
<text x="160.2" y="46.3" transform="rotate(-90 160.2 46.3)">98</text>
<text x="163.7" y="46.3" transform="rotate(-90 163.7 46.3)">97</text>
<text x="58.9" y="63" transform="rotate(-90 58.9 63)">P2MDIDN</text>
<text x="62.4" y="62.5" transform="rotate(-90 62.4 62.5)">P2MDIDP</text>
<text x="69.5" y="62.8" transform="rotate(-90 69.5 62.8)">P2MDICN</text>
<text x="73" y="62.3" transform="rotate(-90 73 62.3)">P2MDICP</text>
<text x="80.1" y="62.7" transform="rotate(-90 80.1 62.7)">P2MDIBN</text>
<text x="83.6" y="62.3" transform="rotate(-90 83.6 62.3)">P2MDIBP</text>
<text x="90.7" y="62.7" transform="rotate(-90 90.7 62.7)">P2MDIAN</text>
<text x="94.2" y="62.3" transform="rotate(-90 94.2 62.3)">P2MDIAP</text>
<text x="108.3" y="63" transform="rotate(-90 108.3 63)">P1MDIDN</text>
<text x="111.8" y="62.5" transform="rotate(-90 111.8 62.5)">P1MDIDP</text>
<text x="118.9" y="62.8" transform="rotate(-90 118.9 62.8)">P1MDICN</text>
<text x="122.4" y="62.3" transform="rotate(-90 122.4 62.3)">P1MDICP</text>
<text x="129.5" y="62.7" transform="rotate(-90 129.5 62.7)">P1MDIBN</text>
<text x="133" y="62.3" transform="rotate(-90 133 62.3)">P1MDIBP</text>
<text x="140.1" y="62.7" transform="rotate(-90 140.1 62.7)">P1MDIAN</text>
<text x="143.6" y="62.3" transform="rotate(-90 143.6 62.3)">P1MDIAP</text>
<text x="150.6" y="63" transform="rotate(-90 150.6 63)">P0MDIDN</text>
<text x="154.2" y="62.5" transform="rotate(-90 154.2 62.5)">P0MDIDP</text>
<text x="161.2" y="62.8" transform="rotate(-90 161.2 62.8)">P0MDICN</text>
<text x="164.7" y="62.3" transform="rotate(-90 164.7 62.3)">P0MDICP</text>
<text x="286.7" y="61.7" transform="rotate(-90 286.7 61.7)">DISAUTOLOAD</text>
<text x="299" y="61.7" transform="rotate(-90 299 61.7)">P0L1</text>
<text x="311.4" y="61.7" transform="rotate(-90 311.4 61.7)">P1L0</text>
<text x="323.7" y="61.7" transform="rotate(-90 323.7 61.7)">P1L1</text>
<text x="336.1" y="61.7" transform="rotate(-90 336.1 61.7)">P2L0</text>
<text x="348.4" y="61.7" transform="rotate(-90 348.4 61.7)">P2L1</text>
<text x="360.8" y="61.7" transform="rotate(-90 360.8 61.7)">P3L1</text>
<text x="373.1" y="61.7" transform="rotate(-90 373.1 61.7)">P4L1</text>
<text x="385.5" y="61.7" transform="rotate(-90 385.5 61.7)">EN_PWRLIGHT</text>
<text x="49" y="70.8">2</text>
<text x="11.8" y="77.7">Eth_3AN</text>
<text x="12.4" y="74.2">Eth_3AP</text>
<text x="49" y="74.4">3</text>
<text x="49" y="77.9">4</text>
<text x="52.5" y="72.6">P3MDIAP</text>
<text x="52.5" y="76.1">P3MDIAN</text>
<text x="151.3" y="76.1">P0MDIBN</text>
<text x="167.7" y="77.9">93</text>
<text x="167.7" y="74.4">94</text>
<text x="191.2" y="73.8">Eth_0BN</text>
<text x="191.2" y="77.4">Eth_0BP</text>
<text x="12.6" y="81.2">Eth_3BP</text>
<text x="49" y="81.4">5</text>
<text x="52.5" y="79.7">P3MDIBP</text>
<text x="52.5" y="83.2">P3MDIBN</text>
<text x="151.3" y="83.2">P0MDIAN</text>
<text x="151.8" y="79.7">P0MDIBP</text>
<text x="167.7" y="81.4">92</text>
<text x="191.2" y="80.9">Eth_0AN</text>
<text x="12" y="84.8">Eth_3BN</text>
<text x="49" y="88.5">7</text>
<text x="151.8" y="86.7">P0MDIAP</text>
<text x="167.7" y="84.9">91</text>
<text x="191.2" y="84.4">Eth_0AP</text>
<text x="12" y="95.4">Eth_3CN</text>
<text x="12.6" y="91.8">Eth_3CP</text>
<text x="49" y="92">8</text>
<text x="49" y="95.5">9</text>
<text x="52.5" y="90.2">P3MDICP</text>
<text x="52.5" y="93.8">P3MDICN</text>
<text x="167.7" y="95.5">88</text>
<text x="191.2" y="95">MDIO</text>
<text x="290.5" y="91.1" transform="rotate(-90 290.5 91.1)">P0L0</text>
<text x="302.8" y="91.1" transform="rotate(-90 302.8 91.1)">P3L0</text>
<text x="315.2" y="91.1" transform="rotate(-90 315.2 91.1)">P4L0</text>
<text x="12.4" y="98.9">Eth_3DP</text>
<text x="46.9" y="99.1">10</text>
<text x="52.5" y="97.3">P3MDIDP</text>
<text x="52.5" y="100.8">P3MDIDN</text>
<text x="145.8" y="97.3">SDA/GPIO55</text>
<text x="146" y="100.8">SCK/GPIO54</text>
<text x="167.7" y="99.1">87</text>
<text x="191.2" y="98.6">MDC</text>
<text x="11.8" y="102.4">Eth_3DN</text>
<text x="153.9" y="104.4">nRESET</text>
<text x="167.7" y="102.6">86</text>
<text x="191.2" y="102.1">/RST</text>
<text x="46.9" y="109.6">13</text>
<text x="52.5" y="111.4">MDIREF</text>
<text x="156.9" y="111.4">XTALI</text>
<text x="167.7" y="113.2">83</text>
<text x="167.7" y="109.6">84</text>
<text x="227.5" y="111.4">1</text>
<text x="46.9" y="116.7">15</text>
<text x="52.5" y="118.5">RTT1</text>
<text x="155.7" y="114.9">XTALO</text>
<text x="191.2" y="119.7">P0L0</text>
<text x="211.4" y="118.5">3</text>
<text x="46.9" y="120.2">16</text>
<text x="52.5" y="122">RTT2</text>
<text x="107.7" y="122">SMI_SEL/LED_CK/LAN0LED0/GPO52</text>
<text x="123.1" y="125.5">LED_DA/LAN0LED1/GPO51</text>
<text x="167.7" y="123.8">80</text>
<text x="167.7" y="120.2">81</text>
<text x="191.2" y="123.3">P0L1</text>
<text x="46.9" y="130.8">19</text>
<text x="123.3" y="129">EN_PHY/LAN1LED0/GPO50</text>
<text x="167.7" y="130.8">78</text>
<text x="167.7" y="127.3">79</text>
<text x="191.2" y="126.8">P1L0</text>
<text x="191.2" y="130.3">P1L1</text>
<text x="18.6" y="134.2">IRQ</text>
<text x="52.5" y="132.6">INTERRUPT/GPIO57</text>
<text x="136" y="136.1">LAN2LED1/GPIO46</text>
<text x="136" y="132.6">LAN1LED1/GPIO49</text>
<text x="167.7" y="137.9">76</text>
<text x="167.7" y="134.3">77</text>
<text x="191.2" y="133.9">P2L1</text>
<text x="191.2" y="137.4">DISAUTOLOAD</text>
<text x="46.9" y="141.4">22</text>
<text x="52.5" y="143.2">P4MDIAP</text>
<text x="119.9" y="143.2">DIS_8051/LAN2LED0/GPO44</text>
<text x="130.2" y="139.6">DISAUTOLOAD/GPO45</text>
<text x="167.7" y="141.4">75</text>
<text x="191.2" y="140.9">P2L0</text>
<text x="11.8" y="148.3">Eth_4AN</text>
<text x="12.4" y="144.7">Eth_4AP</text>
<text x="46.9" y="144.9">23</text>
<text x="52.5" y="146.7">P4MDIAN</text>
<text x="122.3" y="146.7">EN_SPIF/LAN3LED0/GPO43</text>
<text x="167.7" y="148.4">73</text>
<text x="167.7" y="144.9">74</text>
<text x="191.2" y="144.4">P3L0</text>
<text x="191.2" y="148">EN_PWRLIGHT</text>
<text x="12.6" y="155.3">Eth_4BP</text>
<text x="46.9" y="152">25</text>
<text x="46.9" y="155.5">26</text>
<text x="52.5" y="153.7">P4MDIBP</text>
<text x="130.4" y="150.2">EN_PWRLIGHT/GPO42</text>
<text x="136" y="153.7">LAN3LED1/GPIO41</text>
<text x="167.7" y="155.5">71</text>
<text x="167.7" y="152">72</text>
<text x="191.2" y="155">P4L0</text>
<text x="191.2" y="151.5">P3L1</text>
<text x="12" y="158.9">Eth_4BN</text>
<text x="52.5" y="157.3">P4MDIBN</text>
<text x="113" y="160.8">EEPROM_MOD/LAN4LED0/GPO39</text>
<text x="136" y="157.3">LAN4LED1/GPIO40</text>
<text x="167.7" y="159">70</text>
<text x="191.2" y="158.5">P4L1</text>
<text x="12.6" y="165.9">Eth_4CP</text>
<text x="46.9" y="162.6">28</text>
<text x="46.9" y="166.1">29</text>
<text x="52.5" y="164.3">P4MDICP</text>
<text x="52.5" y="167.9">P4MDICN</text>
<text x="12" y="169.4">Eth_4CN</text>
<text x="12.4" y="173">Eth_4DP</text>
<text x="46.9" y="169.6">30</text>
<text x="46.9" y="173.1">31</text>
<text x="52.5" y="171.4">P4MDIDP</text>
<text x="167.7" y="173.1">66</text>
<text x="11.8" y="176.5">Eth_4DN</text>
<text x="52.5" y="174.9">P4MDIDN</text>
<text x="152.2" y="178.4">HV_SWR</text>
<text x="152.2" y="174.9">HV_SWR</text>
<text x="167.7" y="176.7">65</text>
<text x="62.8" y="237.7" transform="rotate(-90 62.8 237.7)">HSON</text>
<text x="66.3" y="237.7" transform="rotate(-90 66.3 237.7)">HSOP</text>
<text x="73.4" y="237.7" transform="rotate(-90 73.4 237.7)">HSIP</text>
<text x="76.9" y="237.7" transform="rotate(-90 76.9 237.7)">HSIN</text>
<text x="98.1" y="237.7" transform="rotate(-90 98.1 237.7)">UART_RX/M2P_RXD3/M2M_TXD3/RG2_TXD3/GPIO01</text>
<text x="101.6" y="237.7" transform="rotate(-90 101.6 237.7)">UART_TX/M2P_RXD2/M2M_TXD2/RG2_TXD2/GPIO02</text>
<text x="105.1" y="237.7" transform="rotate(-90 105.1 237.7)">M2P_RXD1/M2M_TXD1/RG2_TXD1/GPIO03</text>
<text x="108.7" y="237.7" transform="rotate(-90 108.7 237.7)">SPIF_CLK/M2P_RXD0/M2M_TXD0/RG2_TXD0/GPIO04</text>
<text x="112.2" y="237.7" transform="rotate(-90 112.2 237.7)">SPIF_D0/M2P_RXDV/M2M_TXEN/RG2_TXCTL/GPIO05</text>
<text x="115.7" y="237.7" transform="rotate(-90 115.7 237.7)">M2P_RXCLK/M2M_TXCLK/RG2_TXCLK/GPIO06</text>
<text x="119.2" y="237.7" transform="rotate(-90 119.2 237.7)">M2P_TXCLK/M2M_RXCLK/RG2_RXCLK/GPIO07</text>
<text x="122.8" y="237.7" transform="rotate(-90 122.8 237.7)">M2P_TXEN/M2M_RXDV/RG2_RXCTL/GPIO08</text>
<text x="126.3" y="237.7" transform="rotate(-90 126.3 237.7)">SPIF_D1/M2P_TXD0/M2M_RXD0/RG2_RXD0/GPIO09</text>
<text x="129.8" y="237.7" transform="rotate(-90 129.8 237.7)">SPIF_CS/M2P_TXD1/M2M_RXD1/RG2_RXD1/GPIO10</text>
<text x="133.3" y="237.7" transform="rotate(-90 133.3 237.7)">M2P_TXD2/M2M_RXD2/RG2_RXD2/GPIO11</text>
<text x="136.9" y="237.7" transform="rotate(-90 136.9 237.7)">M2P_TXD3/M2M_RXD3/RG2_RXD3/GPIO12</text>
<text x="151" y="237.7" transform="rotate(-90 151 237.7)">EN_SWR</text>
<text x="161.6" y="237.7" transform="rotate(-90 161.6 237.7)">LX</text>
<text x="165.1" y="237.7" transform="rotate(-90 165.1 237.7)">LX</text>
<text x="61.4" y="242.6" transform="rotate(-90 61.4 242.6)">35</text>
<text x="64.9" y="242.6" transform="rotate(-90 64.9 242.6)">36</text>
<text x="72" y="242.6" transform="rotate(-90 72 242.6)">38</text>
<text x="75.5" y="242.6" transform="rotate(-90 75.5 242.6)">39</text>
<text x="96.7" y="242.6" transform="rotate(-90 96.7 242.6)">45</text>
<text x="100.2" y="242.6" transform="rotate(-90 100.2 242.6)">46</text>
<text x="103.7" y="242.6" transform="rotate(-90 103.7 242.6)">47</text>
<text x="107.2" y="242.6" transform="rotate(-90 107.2 242.6)">48</text>
<text x="110.8" y="242.6" transform="rotate(-90 110.8 242.6)">49</text>
<text x="114.3" y="242.6" transform="rotate(-90 114.3 242.6)">50</text>
<text x="117.8" y="242.6" transform="rotate(-90 117.8 242.6)">51</text>
<text x="121.4" y="242.6" transform="rotate(-90 121.4 242.6)">52</text>
<text x="124.9" y="242.6" transform="rotate(-90 124.9 242.6)">53</text>
<text x="128.4" y="242.6" transform="rotate(-90 128.4 242.6)">54</text>
<text x="131.9" y="242.6" transform="rotate(-90 131.9 242.6)">55</text>
<text x="135.5" y="242.6" transform="rotate(-90 135.5 242.6)">56</text>
<text x="149.6" y="242.6" transform="rotate(-90 149.6 242.6)">60</text>
<text x="160.2" y="242.6" transform="rotate(-90 160.2 242.6)">63</text>
<text x="163.7" y="242.6" transform="rotate(-90 163.7 242.6)">64</text>
<text x="64.8" y="274.3" transform="rotate(-90 64.8 274.3)">HS_ON</text>
<text x="68.4" y="273.8" transform="rotate(-90 68.4 273.8)">HS_OP</text>
<text x="75.4" y="272.6" transform="rotate(-90 75.4 272.6)">HS_IP</text>
<text x="79" y="273.1" transform="rotate(-90 79 273.1)">HS_IN</text>
<text x="100.1" y="277.5" transform="rotate(-90 100.1 277.5)">RG_TxD3</text>
<text x="103.6" y="277.5" transform="rotate(-90 103.6 277.5)">RG_TxD2</text>
<text x="107.2" y="277.5" transform="rotate(-90 107.2 277.5)">RG_TxD1</text>
<text x="110.7" y="277.5" transform="rotate(-90 110.7 277.5)">RG_TxD0</text>
<text x="114.2" y="279.6" transform="rotate(-90 114.2 279.6)">RG_TxCTL</text>
<text x="117.8" y="280" transform="rotate(-90 117.8 280)">RG_TxCLK</text>
<text x="121.3" y="280.1" transform="rotate(-90 121.3 280.1)">RG_RxCLK</text>
<text x="124.8" y="279.8" transform="rotate(-90 124.8 279.8)">RG_RxCTL</text>
<text x="128.3" y="277.7" transform="rotate(-90 128.3 277.7)">RG_RxD0</text>
<text x="131.9" y="277.7" transform="rotate(-90 131.9 277.7)">RG_RxD1</text>
<text x="135.4" y="277.7" transform="rotate(-90 135.4 277.7)">RG_RxD2</text>
<text x="138.9" y="277.7" transform="rotate(-90 138.9 277.7)">RG_RxD3</text>
</g>
<g font-size="3.2" fill="#000080">
<text x="290" y="35">4k7</text>
<text x="290" y="31.8">R3</text>
<text x="302.3" y="35">4k7</text>
<text x="302.3" y="31.8">R4</text>
<text x="314.7" y="35">4k7</text>
<text x="314.7" y="31.8">R5</text>
<text x="327" y="35">4k7</text>
<text x="327" y="31.8">R6</text>
<text x="339.4" y="35">4k7</text>
<text x="339.4" y="31.8">R7</text>
<text x="351.7" y="35">4k7</text>
<text x="351.7" y="31.8">R8</text>
<text x="364.1" y="35">4k7</text>
<text x="364.1" y="31.8">R9</text>
<text x="376.4" y="35">4k7</text>
<text x="376.4" y="31.8">R10</text>
<text x="388.8" y="35">4k7</text>
<text x="388.8" y="31.8">R11</text>
<text x="26.2" y="40.9">U1</text>
<text x="26.2" y="44.1">RTL8367S-CG</text>
<text x="27.9" y="107.6">R1</text>
<text x="290" y="105.8">R12</text>
<text x="302.3" y="105.8">R13</text>
<text x="314.7" y="105.8">R14</text>
<text x="290" y="109.1">4k7</text>
<text x="302.3" y="109.1">4k7</text>
<text x="314.7" y="109.1">4k7</text>
<text x="22.5" y="116.4">2k49+-1%</text>
<text x="208.1" y="119.6">22p</text>
<text x="208.1" y="116.4">C3</text>
<text x="243.4" y="119.6">22p</text>
<text x="243.4" y="116.4">C2</text>
<text x="212.9" y="125.6">X1</text>
<text x="212.9" y="128.8">25MHZ/-XTAL-SMD</text>
<text x="318.9" y="160.6">LED1</text>
<text x="354.9" y="160.5">D1</text>
<text x="318.9" y="163.8">LED-0603_G</text>
<text x="354.9" y="163.7">ZMM5227B-PEC</text>
<text x="314.7" y="177.9">1k</text>
<text x="314.7" y="174.7">R26</text>
<text x="177.9" y="185.2">C14</text>
<text x="177.9" y="188.4">10u</text>
<text x="243.4" y="225.5">0.1u</text>
<text x="243.4" y="222.4">C4</text>
<text x="255.8" y="225.4">0.1u</text>
<text x="255.8" y="222.3">C5</text>
<text x="268.1" y="225.4">0.1u</text>
<text x="268.1" y="222.3">C6</text>
<text x="280.5" y="225.4">0.1u</text>
<text x="280.5" y="222.3">C7</text>
<text x="292.8" y="225.4">0.1u</text>
<text x="292.8" y="222.3">C8</text>
<text x="305.2" y="225.5">0.1u</text>
<text x="305.2" y="222.4">C9</text>
<text x="317.5" y="225.4">0.1u</text>
<text x="317.5" y="222.3">C10</text>
<text x="329.8" y="225.4">0.1u</text>
<text x="329.8" y="222.3">C11</text>
<text x="342.2" y="225.4">0.1u</text>
<text x="342.2" y="222.3">C12</text>
<text x="354.5" y="225.4">0.1u</text>
<text x="354.5" y="222.3">C13</text>
<text x="188.7" y="239.7">2u2</text>
<text x="188.7" y="236.5">L6</text>
<text x="186.7" y="250.5">C1</text>
<text x="152.4" y="257.5">R2</text>
<text x="186.7" y="253.7">10u</text>
<text x="152.4" y="260.8">1k</text>
</g>
<g font-size="3.2" fill="#f00">
<text x="54.3" y="46.3" transform="rotate(-90 54.3 46.3)">128</text>
<text x="75.5" y="46.3" transform="rotate(-90 75.5 46.3)">122</text>
<text x="96.7" y="46.3" transform="rotate(-90 96.7 46.3)">116</text>
<text x="103.7" y="46.3" transform="rotate(-90 103.7 46.3)">114</text>
<text x="124.9" y="46.3" transform="rotate(-90 124.9 46.3)">108</text>
<text x="146" y="46.3" transform="rotate(-90 146 46.3)">102</text>
<text x="55.4" y="59.4" transform="rotate(-90 55.4 59.4)">AVDDH</text>
<text x="76.6" y="58.8" transform="rotate(-90 76.6 58.8)">AVDDL</text>
<text x="97.7" y="59.4" transform="rotate(-90 97.7 59.4)">AVDDH</text>
<text x="125.9" y="58.8" transform="rotate(-90 125.9 58.8)">AVDDL</text>
<text x="147.1" y="59.4" transform="rotate(-90 147.1 59.4)">AVDDH</text>
<text x="104.8" y="62.1" transform="rotate(-90 104.8 62.1)">PLLVDDL</text>
<text x="167.7" y="70.8">95</text>
<text x="155.3" y="72.6">AVDDL</text>
<text x="49" y="84.9">6</text>
<text x="52.5" y="86.7">AVDDL</text>
<text x="167.7" y="88.5">90</text>
<text x="154.7" y="90.2">AVDDH</text>
<text x="46.9" y="102.6">11</text>
<text x="52.5" y="104.4">AVDDH</text>
<text x="46.9" y="113.2">14</text>
<text x="52.5" y="114.9">AVDDL</text>
<text x="154.7" y="118.5">AVDDH</text>
<text x="167.7" y="116.7">82</text>
<text x="46.9" y="123.8">17</text>
<text x="52.5" y="125.5">AVDDH</text>
<text x="46.9" y="134.3">20</text>
<text x="46.9" y="137.9">21</text>
<text x="52.5" y="136.1">DVDDL</text>
<text x="52.5" y="139.6">AVDDH</text>
<text x="46.9" y="159">27</text>
<text x="52.5" y="160.8">AVDDL</text>
<text x="155" y="164.3">DVDDL</text>
<text x="167.7" y="162.6">69</text>
<text x="152.9" y="171.4">DVDDIO</text>
<text x="167.7" y="169.6">67</text>
<text x="55.7" y="237.7" transform="rotate(-90 55.7 237.7)">AVDDH</text>
<text x="69.8" y="237.7" transform="rotate(-90 69.8 237.7)">SVDDL</text>
<text x="84" y="237.7" transform="rotate(-90 84 237.7)">SVDDH</text>
<text x="87.5" y="237.7" transform="rotate(-90 87.5 237.7)">DVDDIO_2</text>
<text x="143.9" y="237.7" transform="rotate(-90 143.9 237.7)">DVDDL</text>
<text x="147.5" y="237.7" transform="rotate(-90 147.5 237.7)">DVDDIO_2</text>
<text x="54.3" y="242.6" transform="rotate(-90 54.3 242.6)">33</text>
<text x="68.4" y="242.6" transform="rotate(-90 68.4 242.6)">37</text>
<text x="82.5" y="242.6" transform="rotate(-90 82.5 242.6)">41</text>
<text x="86.1" y="242.6" transform="rotate(-90 86.1 242.6)">42</text>
<text x="142.5" y="242.6" transform="rotate(-90 142.5 242.6)">58</text>
<text x="146" y="242.6" transform="rotate(-90 146 242.6)">59</text>
</g>
<g font-size="3.2">
<text x="64.9" y="46.3" transform="rotate(-90 64.9 46.3)">125</text>
<text x="86.1" y="46.3" transform="rotate(-90 86.1 46.3)">119</text>
<text x="100.2" y="46.3" transform="rotate(-90 100.2 46.3)">115</text>
<text x="114.3" y="46.3" transform="rotate(-90 114.3 46.3)">111</text>
<text x="135.5" y="46.3" transform="rotate(-90 135.5 46.3)">105</text>
<text x="156.6" y="46.3" transform="rotate(-90 156.6 46.3)">99</text>
<text x="66" y="55.1" transform="rotate(-90 66 55.1)">GND</text>
<text x="87.1" y="55.1" transform="rotate(-90 87.1 55.1)">GND</text>
<text x="115.4" y="55.1" transform="rotate(-90 115.4 55.1)">GND</text>
<text x="136.5" y="55.1" transform="rotate(-90 136.5 55.1)">GND</text>
<text x="157.7" y="55.1" transform="rotate(-90 157.7 55.1)">GND</text>
<text x="101.2" y="60.5" transform="rotate(-90 101.2 60.5)">PLLGND</text>
<text x="49" y="67.3">1</text>
<text x="52.5" y="69.1">GND</text>
<text x="159" y="69.1">GND</text>
<text x="167.7" y="67.3">96</text>
<text x="159" y="93.8">GND</text>
<text x="167.7" y="92">89</text>
<text x="46.9" y="106.1">12</text>
<text x="52.5" y="107.9">AGND</text>
<text x="159" y="107.9">GND</text>
<text x="167.7" y="106.1">85</text>
<text x="211.4" y="111.4">2</text>
<text x="227.5" y="118.5">4</text>
<text x="46.9" y="127.3">18</text>
<text x="52.5" y="129">GND</text>
<text x="46.9" y="148.4">24</text>
<text x="52.5" y="150.2">GND</text>
<text x="159" y="167.9">GND</text>
<text x="167.7" y="166.1">68</text>
<text x="46.9" y="176.7">32</text>
<text x="52.5" y="178.4">GND</text>
<text x="59.3" y="237.7" transform="rotate(-90 59.3 237.7)">SGND</text>
<text x="80.4" y="237.7" transform="rotate(-90 80.4 237.7)">SGND</text>
<text x="91" y="237.7" transform="rotate(-90 91 237.7)">GND</text>
<text x="94.5" y="237.7" transform="rotate(-90 94.5 237.7)">GND</text>
<text x="140.4" y="237.7" transform="rotate(-90 140.4 237.7)">GND</text>
<text x="154.5" y="237.7" transform="rotate(-90 154.5 237.7)">GND_SWR</text>
<text x="158" y="237.7" transform="rotate(-90 158 237.7)">GND_SWR</text>
<text x="57.9" y="242.6" transform="rotate(-90 57.9 242.6)">34</text>
<text x="79" y="242.6" transform="rotate(-90 79 242.6)">40</text>
<text x="89.6" y="242.6" transform="rotate(-90 89.6 242.6)">43</text>
<text x="93.1" y="242.6" transform="rotate(-90 93.1 242.6)">44</text>
<text x="139" y="242.6" transform="rotate(-90 139 242.6)">57</text>
<text x="153.1" y="242.6" transform="rotate(-90 153.1 242.6)">61</text>
<text x="156.6" y="242.6" transform="rotate(-90 156.6 242.6)">62</text>
</g>
</svg>
